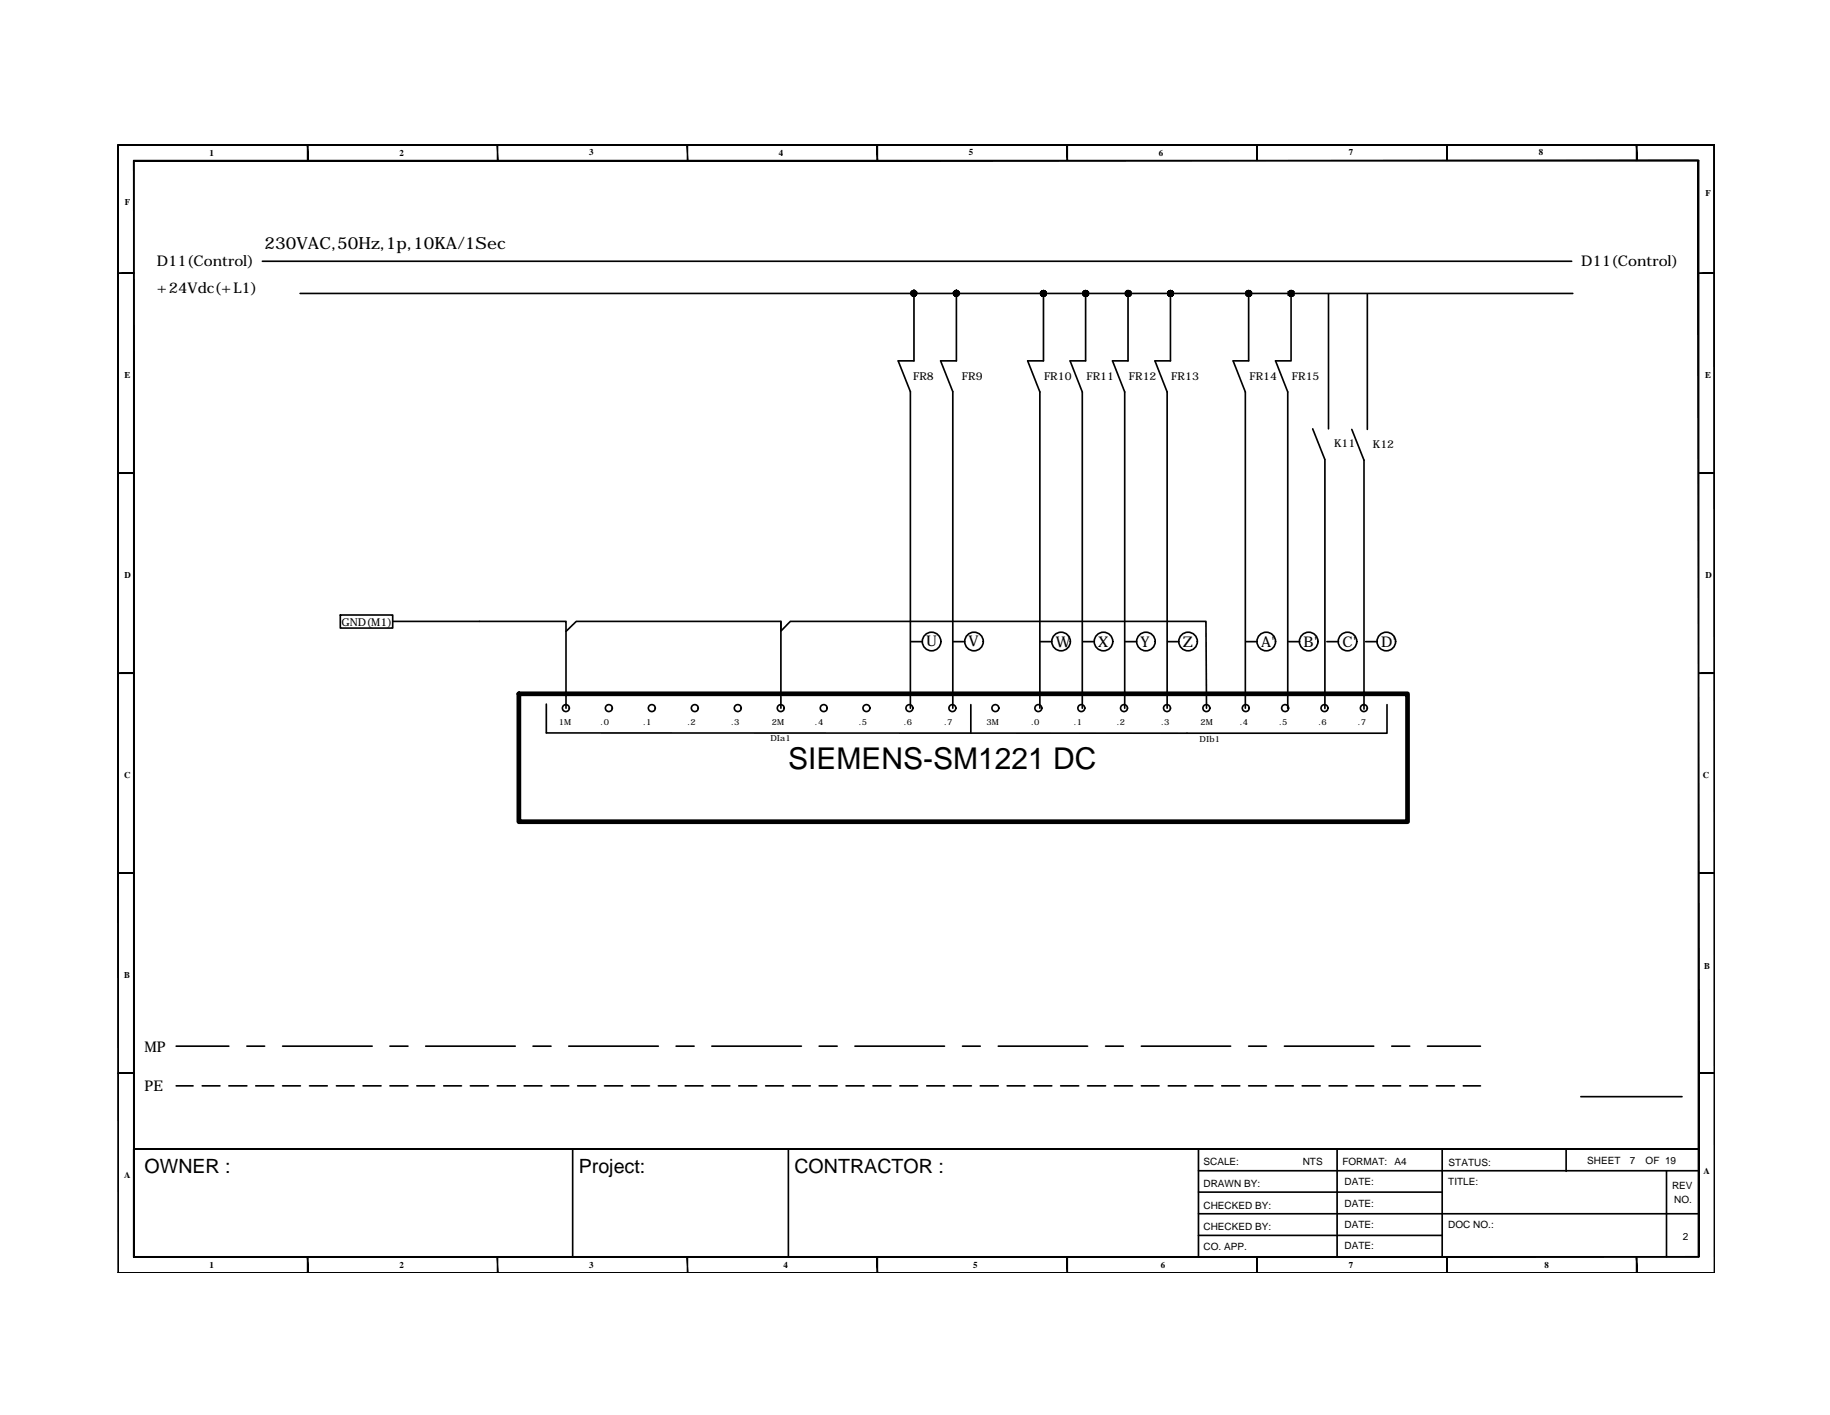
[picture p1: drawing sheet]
<svg xmlns="http://www.w3.org/2000/svg" width="279mm" height="216mm" viewBox="0 0 279 216" stroke-linecap="round" stroke-linejoin="round" font-family="sans-serif">
<!-- layer: 0 -->
<path d="M79.2 105.9h135.7v19.5h-135.7z" fill="none" stroke="#000" stroke-width=".72"/>
<g fill="none" stroke="#000" stroke-width=".25">
<path d="M40.1 39.9h199.9M45.8 44.8h194.3M139 59.8v48.3M139.5 44.7v10.4h-2.4M145.5 59.8v48.3M146 44.7v10.4h-2.4M158.8 59.8v48.3M159.3 44.8v10.3h-2.4M165.2 59.8v48.3M165.7 44.8v10.3h-2.3M171.7 59.8v48.3M172.2 44.8v10.3h-2.3"/>
<path d="M178.2 59.8v48.3M178.7 44.8v10.3h-2.4M190.1 59.8v48.3M190.6 44.8v10.3h-2.3M196.6 59.8v48.3M197.1 44.8v10.3h-2.4M202.8 44.8v20.6M208.8 44.9v20.6M202.3 70.1v38M208.3 70.2v38M52 93.8h8v2h-8zM60 94.8h26.4v13.3"/>
<path d="M86.4 96.3l1.6-1.5h31.2v13.3M119.2 94.8v1.5l1.5-1.5h63.4l.1 13.3M139.1 97.9h1.7M145.6 97.9h1.7M158.8 97.9h1.8M165.3 97.9h1.8M171.8 97.9h1.7M178.2 97.9h1.8M190.2 97.9h1.8M196.7 97.9h1.7M202.6 97.9h1.8M208.5 97.9h1.8"/>
<path d="M83.4 107.4v4.4l128.4 .1v-4.4M148.2 107.5v4.4M26.9 159.6h8M37.7 159.6h2.7M43.2 159.6h13.6M59.5 159.6h2.8M65 159.6h13.7M81.4 159.6h2.7M86.8 159.6h13.7M103.2 159.6h2.8M108.7 159.6h13.7M125.1 159.6h2.7"/>
<path d="M130.5 159.6h13.7M147 159.6h2.7M152.4 159.6h13.6M168.8 159.6h2.7M174.3 159.6h13.6M190.6 159.6h2.8M196.1 159.6h13.6M212.5 159.6h2.7M217.9 159.6h8.1M26.9 165.7h2.6M30.9 165.7h2.7M34.9 165.7h2.8"/>
<path d="M39 165.7h2.8M43.2 165.7h2.7M47.3 165.7h2.7M51.4 165.7h2.7M55.4 165.7h2.8M59.5 165.7h2.8M63.6 165.7h2.8M67.7 165.7h2.8M71.8 165.7h2.8M75.9 165.7h2.8M80 165.7h2.7M84.1 165.7h2.7"/>
<path d="M87.4 175.3v16.4M88.2 165.7h2.7M92.3 165.7h2.8M96.4 165.7h2.8M100.5 165.7h2.7M104.6 165.7h2.7M108.7 165.7h2.7M112.8 165.7h2.7M116.9 165.7h2.7M120.4 175.3v16.4M121 165.7h2.7M125.1 165.7h2.7"/>
<path d="M129.2 165.7h2.7M133.3 165.7h2.7M137.4 165.7h2.7M141.5 165.7h2.7M145.6 165.7h2.7M149.7 165.7h2.7M153.8 165.7h2.7M157.9 165.7h2.7M161.9 165.7h2.8M166 165.7h2.8M170.2 165.7h2.7M174.3 165.7h2.7"/>
<path d="M178.4 165.7h2.7M182.4 165.7h2.8M186.5 165.7h2.8M190.6 165.7h2.8M194.7 165.7h2.8M198.8 165.7h2.8M202.9 165.7h2.8M204.1 175.3v16.5M207 165.7h2.7M211.1 165.7h2.7M215.2 165.7h2.7M219.3 165.7h2.8"/>
<path d="M220.2 175.3v16.5M223.4 165.7h2.6M239.1 175.4v3.3M241.4 167.3h15.4M254.4 178.6v13.2M47 194.2h.1"/>
<circle cx="142.2" cy="97.9" r="1.42"/>
<circle cx="148.7" cy="97.9" r="1.42"/>
<circle cx="162" cy="97.9" r="1.42"/>
<circle cx="168.5" cy="97.9" r="1.42"/>
<circle cx="175" cy="97.9" r="1.42"/>
<circle cx="181.4" cy="97.9" r="1.42"/>
<circle cx="193.3" cy="97.9" r="1.42"/>
<circle cx="199.8" cy="97.9" r="1.42"/>
<circle cx="205.7" cy="97.9" r="1.42"/>
<circle cx="211.7" cy="97.9" r="1.42"/>
<circle cx="86.4" cy="108" r=".53"/>
<circle cx="93" cy="108" r=".53"/>
<circle cx="99.5" cy="108" r=".53"/>
<circle cx="106.1" cy="108" r=".53"/>
<circle cx="112.6" cy="108" r=".53"/>
<circle cx="119.2" cy="108" r=".53"/>
<circle cx="125.8" cy="108" r=".53"/>
<circle cx="132.3" cy="108" r=".53"/>
<circle cx="138.8" cy="108" r=".53"/>
<circle cx="145.4" cy="108" r=".53"/>
<circle cx="152" cy="108" r=".53"/>
<circle cx="158.5" cy="108" r=".53"/>
<circle cx="165.1" cy="108" r=".53"/>
<circle cx="171.6" cy="108" r=".53"/>
<circle cx="178.2" cy="108" r=".53"/>
<circle cx="184.2" cy="108" r=".53"/>
<circle cx="190.2" cy="108" r=".53"/>
<circle cx="196.2" cy="108" r=".53"/>
<circle cx="202.2" cy="108" r=".53"/>
<circle cx="208.2" cy="108" r=".53"/>
</g>
<!-- layer: FRAME -->
<g fill="#000" stroke="#000" stroke-width=".15">
<path d="M18 22.1v.1l243.8-.1zM18 22.2l243.8-.1v.1z"/>
<path d="M20.4 24.5l.1 167.3v-167.3zM20.4 24.5l.1 167.3h-.1z"/>
<path d="M46.9 22.1l.1 2.4v-2.4zM46.9 22.1l.1 2.4h-.1z"/>
<path d="M75.9 22.1l.1 2.4v-2.4zM75.9 22.1l.1 2.4h-.1z"/>
<path d="M104.9 22.1l.1 2.4v-2.4zM104.9 22.1l.1 2.4h-.1z"/>
<path d="M133.9 22.1l.1 2.4v-2.4zM133.9 22.1l.1 2.4h-.1z"/>
<path d="M162.9 22.1l.1 2.4v-2.4zM162.9 22.1l.1 2.4h-.1z"/>
<path d="M191.9 22.1l.1 2.4v-2.4zM191.9 22.1l.1 2.4h-.1z"/>
<path d="M220.9 22.1l.1 2.4v-2.4zM220.9 22.1l.1 2.4h-.1z"/>
<path d="M249.8 22.1l.2 2.4v-2.4zM249.8 22.1l.2 2.4h-.2z"/>
<path d="M20.4 24.6h238.9v-.1zM20.4 24.5h238.9l-238.9 .1z"/>
<path d="M261.7 22.1l.1 172.1zM261.7 22.1l.1 172.1z"/>
<path d="M18 41.6v.1l2.4-.1zM18 41.7l2.4-.1v.1z"/>
<path d="M259.3 41.6v.1l2.5-.1zM259.3 41.7l2.5-.1v.1z"/>
<path d="M18 72.1v.1l2.4-.1zM18 72.2l2.4-.1v.1z"/>
<path d="M259.3 72.1v.1l2.5-.1zM259.3 72.2l2.5-.1v.1z"/>
<path d="M18 102.6v.2l2.4-.2zM18 102.8l2.4-.2v.2z"/>
<path d="M259.3 102.6v.2l2.5-.2zM259.3 102.8l2.5-.2v.2z"/>
<path d="M18 133.2v.1l2.4-.1zM18 133.3l2.4-.1v.1z"/>
<path d="M259.3 133.2v.1l2.5-.1zM259.3 133.3l2.5-.1v.1z"/>
<path d="M18 163.7v.1l2.4-.1zM18 163.8l2.4-.1v.1z"/>
<path d="M259.3 163.7v.1l2.5-.1zM259.3 163.8l2.5-.1v.1z"/>
<path d="M18 22.1v172.1h.1zM18 22.1h.1v172.1z"/>
<path d="M20.4 191.7v.1l238.9-.1zM20.4 191.8l238.9-.1v.1z"/>
<path d="M46.9 191.8l.1 2.4v-2.4zM46.9 191.8l.1 2.4h-.1z"/>
<path d="M75.9 191.8l.1 2.4v-2.4zM75.9 191.8l.1 2.4h-.1z"/>
<path d="M104.9 191.8l.1 2.4v-2.4zM104.9 191.8l.1 2.4h-.1z"/>
<path d="M133.9 191.8v2.4h.1zM133.9 191.8h.1v2.4z"/>
<path d="M162.9 191.8l.1 2.4v-2.4zM162.9 191.8l.1 2.4h-.1z"/>
<path d="M191.9 191.8l.1 2.4v-2.4zM191.9 191.8l.1 2.4h-.1z"/>
<path d="M220.9 191.8l.1 2.4v-2.4zM220.9 191.8l.1 2.4h-.1z"/>
<path d="M249.8 191.8l.2 2.4v-2.4zM249.8 191.8l.2 2.4h-.2z"/>
<path d="M259.3 24.5v167.3h.1zM259.3 24.5h.1v167.3z"/>
<path d="M18 194.2h243.8zM18 194.2h243.8z"/>
</g>
<path d="M20.4 175.3h238.9zM20.4 175.3v16.5M183 178.6h76.2M183 175.3v16.5M183 181.9h37.2M183 185.2h76.2M183 188.5h37.2" fill="none" stroke="#000" stroke-width=".25"/>
<!-- layer: SHEET -->
<path d="M137.1 55.1l1.9 4.7M143.6 55.1l1.9 4.7M156.9 55.1l1.9 4.7M163.4 55.1l1.8 4.7M169.9 55.1l1.8 4.7M176.3 55.1l1.9 4.7M188.3 55.1l1.8 4.7M194.7 55.1l1.9 4.7M200.4 65.4l1.9 4.7M206.4 65.5l1.9 4.7" fill="none" stroke="#000" stroke-width=".25"/>
<!-- layer: 0 -->
<g fill="#000" stroke="#000" stroke-width=".15">
<path d="M139 44.7l.1 .3 .4-.3zM139.1 45l.4-.3-.2 .5zM139.5 44.7l-.2 .5h.2z"/>
<path d="M139 44.7l.1 .3 .4-.3zM139.1 45l.4-.3-.2 .5zM139.5 44.7l-.2 .5h.2z"/>
<path d="M139.2 44.7v.2l.3-.2zM139.2 44.9l.3-.2-.2 .4zM139.5 44.7l-.2 .4h.2z"/>
<path d="M139.2 44.7v.2l.3-.2zM139.2 44.9l.3-.2-.2 .4zM139.5 44.7l-.2 .4h.2z"/>
<path d="M139.3 44.4l.2 .3v-.3zM139.3 44.4l.2 .3-.3-.1zM139.2 44.6v.1h.3z"/>
<path d="M139.5 44.7v.4h.2zM139.5 44.7l.3 .2-.1 .2zM139.5 44.7l.3 .2 .1-.2z"/>
<path d="M139.3 44.4l.2 .3v-.4zM139.3 44.4l.2 .3-.4-.2zM139.1 44.5l-.1 .2h.5z"/>
<path d="M139.5 44.7v.5h.3zM139.5 44.7l.4 .3-.1 .2zM139.5 44.7l.4 .3 .1-.3z"/>
<path d="M139.3 44.4l.2 .3v-.3zM139.3 44.4l.2 .3-.3-.1zM139.2 44.6v.1h.3z"/>
<path d="M139.5 44.7v.4h.2zM139.5 44.7l.3 .2-.1 .2zM139.5 44.7l.3 .2 .1-.2z"/>
<path d="M139.3 44.4l.2 .3v-.4zM139.3 44.4l.2 .3-.4-.2zM139.1 44.5l-.1 .2h.5z"/>
<path d="M139.5 44.7v.5h.3zM139.5 44.7l.4 .3-.1 .2zM139.5 44.7l.4 .3 .1-.3z"/>
<path d="M139.5 44.7h.4l-.1-.1zM139.7 44.4l.1 .2-.3 .1zM139.5 44.4v.3l.2-.3z"/>
<path d="M139.5 44.7h.4l-.1-.1zM139.7 44.4l.1 .2-.3 .1zM139.5 44.4v.3l.2-.3z"/>
<path d="M139.5 44.7h.5l-.1-.2zM139.8 44.4l.1 .1-.4 .2zM139.5 44.3v.4l.3-.3z"/>
<path d="M139.5 44.7h.5l-.1-.2zM139.8 44.4l.1 .1-.4 .2zM139.5 44.3v.4l.3-.3z"/>
<path d="M145.5 44.7l.1 .3 .4-.3zM145.6 45l.4-.3-.2 .5zM146 44.7l-.2 .5h.2z"/>
<path d="M145.5 44.7l.1 .3 .4-.3zM145.6 45l.4-.3-.2 .5zM146 44.7l-.2 .5h.2z"/>
<path d="M145.6 44.7l.1 .2 .3-.2zM145.7 44.9l.3-.2-.2 .4zM146 44.7l-.2 .4h.2z"/>
<path d="M145.6 44.7l.1 .2 .3-.2zM145.7 44.9l.3-.2-.2 .4zM146 44.7l-.2 .4h.2z"/>
<path d="M145.8 44.4l.2 .3v-.3zM145.8 44.4l.2 .3-.3-.1zM145.7 44.6l-.1 .1h.4z"/>
<path d="M146 44.7v.4h.2zM146 44.7l.3 .2-.1 .2zM146 44.7l.3 .2 .1-.2z"/>
<path d="M145.8 44.4l.2 .3v-.4zM145.6 44.5l.2-.1 .2 .3zM145.6 44.5l-.1 .2h.5z"/>
<path d="M146 44.7v.5h.2zM146 44.7l.4 .3-.2 .2zM146 44.7l.4 .3 .1-.3z"/>
<path d="M145.8 44.4l.2 .3v-.3zM145.8 44.4l.2 .3-.3-.1zM145.7 44.6l-.1 .1h.4z"/>
<path d="M146 44.7v.4h.2zM146 44.7l.3 .2-.1 .2zM146 44.7l.3 .2 .1-.2z"/>
<path d="M145.8 44.4l.2 .3v-.4zM145.6 44.5l.2-.1 .2 .3zM145.6 44.5l-.1 .2h.5z"/>
<path d="M146 44.7v.5h.2zM146 44.7l.4 .3-.2 .2zM146 44.7l.4 .3 .1-.3z"/>
<path d="M146 44.7h.4l-.1-.1zM146.2 44.4l.1 .2-.3 .1zM146 44.4v.3l.2-.3z"/>
<path d="M146 44.7h.4l-.1-.1zM146.2 44.4l.1 .2-.3 .1zM146 44.4v.3l.2-.3z"/>
<path d="M146 44.7h.5l-.1-.2zM146.2 44.4l.2 .1-.4 .2zM146 44.3v.4l.2-.3z"/>
<path d="M146 44.7h.5l-.1-.2zM146.2 44.4l.2 .1-.4 .2zM146 44.3v.4l.2-.3z"/>
<path d="M158.8 44.8l.1 .2 .4-.2zM158.9 45l.4-.2-.2 .4zM159.3 44.8l-.2 .4h.2z"/>
<path d="M158.8 44.8l.1 .2 .4-.2zM158.9 45l.4-.2-.2 .4zM159.3 44.8l-.2 .4h.2z"/>
<path d="M158.9 44.8l.1 .1 .3-.1zM159 44.9l.3-.1-.2 .3zM159.3 44.8l-.2 .3 .2 .1z"/>
<path d="M158.9 44.8l.1 .1 .3-.1zM159 44.9l.3-.1-.2 .3zM159.3 44.8l-.2 .3 .2 .1z"/>
<path d="M159.1 44.4l.2 .4v-.4zM159.1 44.4l.2 .4-.3-.2zM159 44.6l-.1 .2h.4z"/>
<path d="M159.3 44.8v.4l.2-.1zM159.3 44.8l.3 .1-.1 .2zM159.3 44.8l.3 .1 .1-.1z"/>
<path d="M159.1 44.4l.2 .4v-.5zM159.1 44.4l.2 .4-.4-.3zM158.9 44.5l-.1 .3h.5z"/>
<path d="M159.3 44.8v.4h.2zM159.3 44.8l.4 .2-.2 .2zM159.3 44.8l.4 .2 .1-.2z"/>
<path d="M159.1 44.4l.2 .4v-.4zM159.1 44.4l.2 .4-.3-.2zM159 44.6l-.1 .2h.4z"/>
<path d="M159.3 44.8v.4l.2-.1zM159.3 44.8l.3 .1-.1 .2zM159.3 44.8l.3 .1 .1-.1z"/>
<path d="M159.1 44.4l.2 .4v-.5zM159.1 44.4l.2 .4-.4-.3zM158.9 44.5l-.1 .3h.5z"/>
<path d="M159.3 44.8v.4h.2zM159.3 44.8l.4 .2-.2 .2zM159.3 44.8l.4 .2 .1-.2z"/>
<path d="M159.3 44.8h.4l-.1-.2zM159.5 44.4l.1 .2-.3 .2zM159.3 44.4v.4l.2-.4z"/>
<path d="M159.3 44.8h.4l-.1-.2zM159.5 44.4l.1 .2-.3 .2zM159.3 44.4v.4l.2-.4z"/>
<path d="M159.3 44.8h.5l-.1-.3zM159.5 44.4l.2 .1-.4 .3zM159.3 44.3v.5l.2-.4z"/>
<path d="M159.3 44.8h.5l-.1-.3zM159.5 44.4l.2 .1-.4 .3zM159.3 44.3v.5l.2-.4z"/>
<path d="M165.3 44.8l.1 .2 .3-.2zM165.4 45l.3-.2-.2 .4zM165.7 44.8l-.2 .4h.2z"/>
<path d="M165.3 44.8l.1 .2 .3-.2zM165.4 45l.3-.2-.2 .4zM165.7 44.8l-.2 .4h.2z"/>
<path d="M165.4 44.8l.1 .1 .2-.1zM165.5 44.9l.2-.1-.1 .3zM165.7 44.8l-.1 .3 .1 .1z"/>
<path d="M165.4 44.8l.1 .1 .2-.1zM165.5 44.9l.2-.1-.1 .3zM165.7 44.8l-.1 .3 .1 .1z"/>
<path d="M165.6 44.4l.1 .4v-.4zM165.6 44.4l.1 .4-.2-.2zM165.5 44.6l-.1 .2h.3z"/>
<path d="M165.7 44.8v.4l.3-.1zM165.7 44.8l.4 .1-.1 .2zM165.7 44.8l.4 .1v-.1z"/>
<path d="M165.5 44.4l.2 .4v-.5zM165.5 44.4l.2 .4-.3-.3zM165.4 44.5l-.1 .3h.4z"/>
<path d="M165.7 44.8v.4h.3zM165.7 44.8l.5 .2-.2 .2zM165.7 44.8l.5 .2 .1-.2z"/>
<path d="M165.6 44.4l.1 .4v-.4zM165.6 44.4l.1 .4-.2-.2zM165.5 44.6l-.1 .2h.3z"/>
<path d="M165.7 44.8v.4l.3-.1zM165.7 44.8l.4 .1-.1 .2zM165.7 44.8l.4 .1v-.1z"/>
<path d="M165.5 44.4l.2 .4v-.5zM165.5 44.4l.2 .4-.3-.3zM165.4 44.5l-.1 .3h.4z"/>
<path d="M165.7 44.8v.4h.3zM165.7 44.8l.5 .2-.2 .2zM165.7 44.8l.5 .2 .1-.2z"/>
<path d="M165.7 44.8h.4v-.2zM166 44.4l.1 .2-.4 .2zM165.7 44.4v.4l.3-.4z"/>
<path d="M165.7 44.8h.4v-.2zM166 44.4l.1 .2-.4 .2zM165.7 44.4v.4l.3-.4z"/>
<path d="M165.7 44.8h.6l-.1-.3zM166 44.4l.2 .1-.5 .3zM165.7 44.3v.5l.3-.4z"/>
<path d="M165.7 44.8h.6l-.1-.3zM166 44.4l.2 .1-.5 .3zM165.7 44.3v.5l.3-.4z"/>
<path d="M171.8 44.8v.2l.4-.2zM171.8 45l.4-.2-.2 .4zM172.2 44.8l-.2 .4h.2z"/>
<path d="M171.8 44.8v.2l.4-.2zM171.8 45l.4-.2-.2 .4zM172.2 44.8l-.2 .4h.2z"/>
<path d="M171.9 44.8v.1l.3-.1zM171.9 44.9l.3-.1-.1 .3zM172.2 44.8l-.1 .3 .1 .1z"/>
<path d="M171.9 44.8v.1l.3-.1zM171.9 44.9l.3-.1-.1 .3zM172.2 44.8l-.1 .3 .1 .1z"/>
<path d="M172.1 44.4l.1 .4v-.4zM172.1 44.4l.1 .4-.3-.2zM171.9 44.6v.2h.3z"/>
<path d="M172.2 44.8v.4l.2-.1zM172.2 44.8l.4 .1-.2 .2zM172.2 44.8l.4 .1v-.1z"/>
<path d="M172 44.4l.2 .4v-.5zM172 44.4l.2 .4-.4-.3zM171.8 44.5v.3h.4z"/>
<path d="M172.2 44.8v.4h.3zM172.2 44.8l.4 .2-.1 .2zM172.2 44.8l.4 .2 .1-.2z"/>
<path d="M172.1 44.4l.1 .4v-.4zM172.1 44.4l.1 .4-.3-.2zM171.9 44.6v.2h.3z"/>
<path d="M172.2 44.8v.4l.2-.1zM172.2 44.8l.4 .1-.2 .2zM172.2 44.8l.4 .1v-.1z"/>
<path d="M172 44.4l.2 .4v-.5zM172 44.4l.2 .4-.4-.3zM171.8 44.5v.3h.4z"/>
<path d="M172.2 44.8v.4h.3zM172.2 44.8l.4 .2-.1 .2zM172.2 44.8l.4 .2 .1-.2z"/>
<path d="M172.2 44.8h.4v-.2zM172.4 44.4l.2 .2-.4 .2zM172.2 44.4v.4l.2-.4z"/>
<path d="M172.2 44.8h.4v-.2zM172.4 44.4l.2 .2-.4 .2zM172.2 44.4v.4l.2-.4z"/>
<path d="M172.2 44.8h.5l-.1-.3zM172.5 44.4l.1 .1-.4 .3zM172.2 44.3v.5l.3-.4z"/>
<path d="M172.2 44.8h.5l-.1-.3zM172.5 44.4l.1 .1-.4 .3zM172.2 44.3v.5l.3-.4z"/>
<path d="M178.2 44.8l.1 .2 .4-.2zM178.3 45l.4-.2-.2 .4zM178.7 44.8l-.2 .4h.2z"/>
<path d="M178.2 44.8l.1 .2 .4-.2zM178.3 45l.4-.2-.2 .4zM178.7 44.8l-.2 .4h.2z"/>
<path d="M178.4 44.8v.1l.3-.1zM178.4 44.9l.3-.1-.2 .3zM178.7 44.8l-.2 .3 .2 .1z"/>
<path d="M178.4 44.8v.1l.3-.1zM178.4 44.9l.3-.1-.2 .3zM178.7 44.8l-.2 .3 .2 .1z"/>
<path d="M178.5 44.4l.2 .4v-.4zM178.5 44.4l.2 .4-.3-.2zM178.4 44.6v.2h.3z"/>
<path d="M178.7 44.8v.4l.2-.1zM178.7 44.8l.3 .1-.1 .2zM178.7 44.8l.3 .1 .1-.1z"/>
<path d="M178.5 44.4l.2 .4v-.5zM178.3 44.5l.2-.1 .2 .4zM178.3 44.5l-.1 .3h.5z"/>
<path d="M178.7 44.8v.4h.3zM178.7 44.8l.4 .2-.1 .2zM178.7 44.8l.4 .2 .1-.2z"/>
<path d="M178.5 44.4l.2 .4v-.4zM178.5 44.4l.2 .4-.3-.2zM178.4 44.6v.2h.3z"/>
<path d="M178.7 44.8v.4l.2-.1zM178.7 44.8l.3 .1-.1 .2zM178.7 44.8l.3 .1 .1-.1z"/>
<path d="M178.5 44.4l.2 .4v-.5zM178.3 44.5l.2-.1 .2 .4zM178.3 44.5l-.1 .3h.5z"/>
<path d="M178.7 44.8v.4h.3zM178.7 44.8l.4 .2-.1 .2zM178.7 44.8l.4 .2 .1-.2z"/>
<path d="M178.7 44.8h.4l-.1-.2zM178.9 44.4l.1 .2-.3 .2zM178.7 44.4v.4l.2-.4z"/>
<path d="M178.7 44.8h.4l-.1-.2zM178.9 44.4l.1 .2-.3 .2zM178.7 44.4v.4l.2-.4z"/>
<path d="M178.7 44.8h.5l-.1-.3zM179 44.4l.1 .1-.4 .3zM178.7 44.3v.5l.3-.4z"/>
<path d="M178.7 44.8h.5l-.1-.3zM179 44.4l.1 .1-.4 .3zM178.7 44.3v.5l.3-.4z"/>
<path d="M190.2 44.8l.1 .2 .3-.2zM190.3 45l.3-.2-.2 .4zM190.6 44.8l-.2 .4h.2z"/>
<path d="M190.2 44.8l.1 .2 .3-.2zM190.3 45l.3-.2-.2 .4zM190.6 44.8l-.2 .4h.2z"/>
<path d="M190.3 44.8v.1l.3-.1zM190.3 44.9l.3-.1-.1 .3zM190.6 44.8l-.1 .3 .1 .1z"/>
<path d="M190.3 44.8v.1l.3-.1zM190.3 44.9l.3-.1-.1 .3zM190.6 44.8l-.1 .3 .1 .1z"/>
<path d="M190.5 44.4l.1 .4v-.4zM190.5 44.4l.1 .4-.3-.2zM190.3 44.6v.2h.3z"/>
<path d="M190.6 44.8v.4l.3-.1zM190.6 44.8l.4 .1-.1 .2zM190.6 44.8l.4 .1v-.1z"/>
<path d="M190.4 44.4l.2 .4v-.5zM190.4 44.4l.2 .4-.3-.3zM190.3 44.5l-.1 .3h.4z"/>
<path d="M190.6 44.8v.4h.3zM190.6 44.8l.5 .2-.2 .2zM190.6 44.8l.5 .2v-.2z"/>
<path d="M190.5 44.4l.1 .4v-.4zM190.5 44.4l.1 .4-.3-.2zM190.3 44.6v.2h.3z"/>
<path d="M190.6 44.8v.4l.3-.1zM190.6 44.8l.4 .1-.1 .2zM190.6 44.8l.4 .1v-.1z"/>
<path d="M190.4 44.4l.2 .4v-.5zM190.4 44.4l.2 .4-.3-.3zM190.3 44.5l-.1 .3h.4z"/>
<path d="M190.6 44.8v.4h.3zM190.6 44.8l.5 .2-.2 .2zM190.6 44.8l.5 .2v-.2z"/>
<path d="M190.6 44.8h.4v-.2zM190.9 44.4l.1 .2-.4 .2zM190.6 44.4v.4l.3-.4z"/>
<path d="M190.6 44.8h.4v-.2zM190.9 44.4l.1 .2-.4 .2zM190.6 44.4v.4l.3-.4z"/>
<path d="M190.6 44.8h.5v-.3zM190.9 44.4l.2 .1-.5 .3zM190.6 44.3v.5l.3-.4z"/>
<path d="M190.6 44.8h.5v-.3zM190.9 44.4l.2 .1-.5 .3zM190.6 44.3v.5l.3-.4z"/>
<path d="M196.7 44.8v.2l.4-.2zM196.7 45l.4-.2-.2 .4zM197.1 44.8l-.2 .4h.2z"/>
<path d="M196.7 44.8v.2l.4-.2zM196.7 45l.4-.2-.2 .4zM197.1 44.8l-.2 .4h.2z"/>
<path d="M196.8 44.8v.1l.3-.1zM196.8 44.9l.3-.1-.2 .3zM197.1 44.8l-.2 .3 .2 .1z"/>
<path d="M196.8 44.8v.1l.3-.1zM196.8 44.9l.3-.1-.2 .3zM197.1 44.8l-.2 .3 .2 .1z"/>
<path d="M196.9 44.4l.2 .4v-.4zM196.9 44.4l.2 .4-.3-.2zM196.8 44.6v.2h.3z"/>
<path d="M197.1 44.8v.4l.2-.1zM197.1 44.8l.4 .1-.2 .2zM197.1 44.8l.4 .1v-.1z"/>
<path d="M196.9 44.4l.2 .4v-.5zM196.7 44.5l.2-.1 .2 .4zM196.7 44.5v.3h.4z"/>
<path d="M197.1 44.8v.4h.3zM197.1 44.8l.4 .2-.1 .2zM197.1 44.8l.4 .2 .1-.2z"/>
<path d="M196.9 44.4l.2 .4v-.4zM196.9 44.4l.2 .4-.3-.2zM196.8 44.6v.2h.3z"/>
<path d="M197.1 44.8v.4l.2-.1zM197.1 44.8l.4 .1-.2 .2zM197.1 44.8l.4 .1v-.1z"/>
<path d="M196.9 44.4l.2 .4v-.5zM196.7 44.5l.2-.1 .2 .4zM196.7 44.5v.3h.4z"/>
<path d="M197.1 44.8v.4h.3zM197.1 44.8l.4 .2-.1 .2zM197.1 44.8l.4 .2 .1-.2z"/>
<path d="M197.1 44.8h.4v-.2zM197.3 44.4l.2 .2-.4 .2zM197.1 44.4v.4l.2-.4z"/>
<path d="M197.1 44.8h.4v-.2zM197.3 44.4l.2 .2-.4 .2zM197.1 44.4v.4l.2-.4z"/>
<path d="M197.1 44.8h.5l-.1-.3zM197.4 44.4l.1 .1-.4 .3zM197.1 44.3v.5l.3-.4z"/>
<path d="M197.1 44.8h.5l-.1-.3zM197.4 44.4l.1 .1-.4 .3zM197.1 44.3v.5l.3-.4z"/>
</g>
<text font-size="4.6" x="120.3" y="117.3">SIEMENS-SM1221 DC</text>
<g font-size="3">
<text x="22.1" y="179">OWNER :</text>
<text x="88.4" y="179">Project:</text>
<text x="121.3" y="179">CONTRACTOR :</text>
</g>
<text font-size="2.6" x="40.4" y="38">230VAC,50Hz,1p,10KA/1Sec</text>
<g font-size="2.3">
<text x="23.9" y="40.6">D11(Control)</text>
<text x="241.4" y="40.6">D11(Control)</text>
<text x="23.9" y="44.6">+24Vdc(+L1)</text>
<text x="141.4" y="98.6">U</text>
<text x="147.9" y="98.6">V</text>
<text x="161.2" y="98.7">W</text>
<text x="167.7" y="98.7">X</text>
<text x="174.1" y="98.7">Y</text>
<text x="180.6" y="98.7">Z</text>
<text x="192.5" y="98.7">A'</text>
<text x="199" y="98.7">B'</text>
<text x="204.9" y="98.7">C'</text>
<text x="210.9" y="98.7">D'</text>
<text x="22.1" y="160.5">MP</text>
<text x="22.1" y="166.5">PE</text>
</g>
<g font-size="1.7">
<text x="139.4" y="58">FR8</text>
<text x="146.9" y="57.9">FR9</text>
<text x="159.4" y="57.9">FR10</text>
<text x="165.9" y="57.9">FR11</text>
<text x="172.4" y="57.9">FR12</text>
<text x="178.8" y="57.9">FR13</text>
<text x="190.8" y="57.9">FR14</text>
<text x="197.2" y="57.9">FR15</text>
<text x="203.7" y="68.3">K11</text>
<text x="209.6" y="68.4">K12</text>
<text x="52.1" y="95.4">GND(M1)</text>
</g>
<g font-size="1.5">
<text x="183.7" y="177.8">SCALE:</text>
<text x="198.9" y="177.8">NTS</text>
<text x="204.9" y="177.8">FORMAT:</text>
<text x="212.9" y="177.8">A4</text>
<text x="221.2" y="177.9">STATUS:</text>
<text x="242.3" y="177.7">SHEET</text>
<text x="248.8" y="177.7">7</text>
<text x="251.2" y="177.7">OF 19</text>
<text x="183.7" y="184.4">CHECKED BY:</text>
<text x="183.7" y="181">DRAWN BY:</text>
<text x="205.3" y="184.1">DATE:</text>
<text x="205.3" y="180.8">DATE:</text>
<text x="221.1" y="180.8">TITLE:</text>
<text x="255.3" y="181.4">REV</text>
<text x="255.6" y="183.5">NO.</text>
<text x="183.7" y="190.7">CO. APP.</text>
<text x="183.7" y="187.6">CHECKED BY:</text>
<text x="205.3" y="190.6">DATE:</text>
<text x="205.3" y="187.4">DATE:</text>
<text x="221.1" y="187.4">DOC NO.:</text>
<text x="256.9" y="189.2">2</text>
</g>
<g font-size="1.4">
<text x="32" y="23.7">1</text>
<text x="61" y="23.7">2</text>
<text x="90" y="23.7">3</text>
<text x="118.9" y="23.7">4</text>
<text x="147.9" y="23.7">5</text>
<text x="176.9" y="23.7">6</text>
<text x="205.9" y="23.7">7</text>
<text x="234.9" y="23.7">8</text>
<text x="260.4" y="29.9">F</text>
<text x="19.1" y="31.3">F</text>
<text x="19" y="57.7">E</text>
<text x="260.3" y="57.7">E</text>
<text x="19" y="88.2">D</text>
<text x="260.4" y="88.2">D</text>
<text x="18.9" y="118.7">C</text>
<text x="260" y="118.7">C</text>
<text x="18.9" y="149.2">B</text>
<text x="260.2" y="147.9">B</text>
<text x="18.9" y="179.7">A</text>
<text x="260.1" y="179.1">A</text>
<text x="32" y="193.4">1</text>
<text x="61" y="193.4">2</text>
<text x="90" y="193.4">3</text>
<text x="119.6" y="193.4">4</text>
<text x="148.6" y="193.4">5</text>
<text x="177.2" y="193.4">6</text>
<text x="205.9" y="193.4">7</text>
<text x="235.8" y="193.4">8</text>
</g>
<g font-size="1.3">
<text x="85.3" y="110.6">1M</text>
<text x="91.7" y="110.6">.0</text>
<text x="98.2" y="110.6">.1</text>
<text x="105" y="110.6">.2</text>
<text x="111.6" y="110.6">.3</text>
<text x="117.6" y="113">DIa1</text>
<text x="117.8" y="110.6">2M</text>
<text x="124.4" y="110.6">.4</text>
<text x="131.1" y="110.6">.5</text>
<text x="138" y="110.6">.6</text>
<text x="144.2" y="110.6">.7</text>
<text x="150.6" y="110.6">3M</text>
<text x="157.5" y="110.6">.0</text>
<text x="163.9" y="110.6">.1</text>
<text x="170.5" y="110.6">.2</text>
<text x="177.3" y="110.6">.3</text>
<text x="183.1" y="113.3">DIb1</text>
<text x="183.3" y="110.6">2M</text>
<text x="189.3" y="110.6">.4</text>
<text x="195.3" y="110.6">.5</text>
<text x="201.3" y="110.6">.6</text>
<text x="207.3" y="110.6">.7</text>
</g>
</svg>
